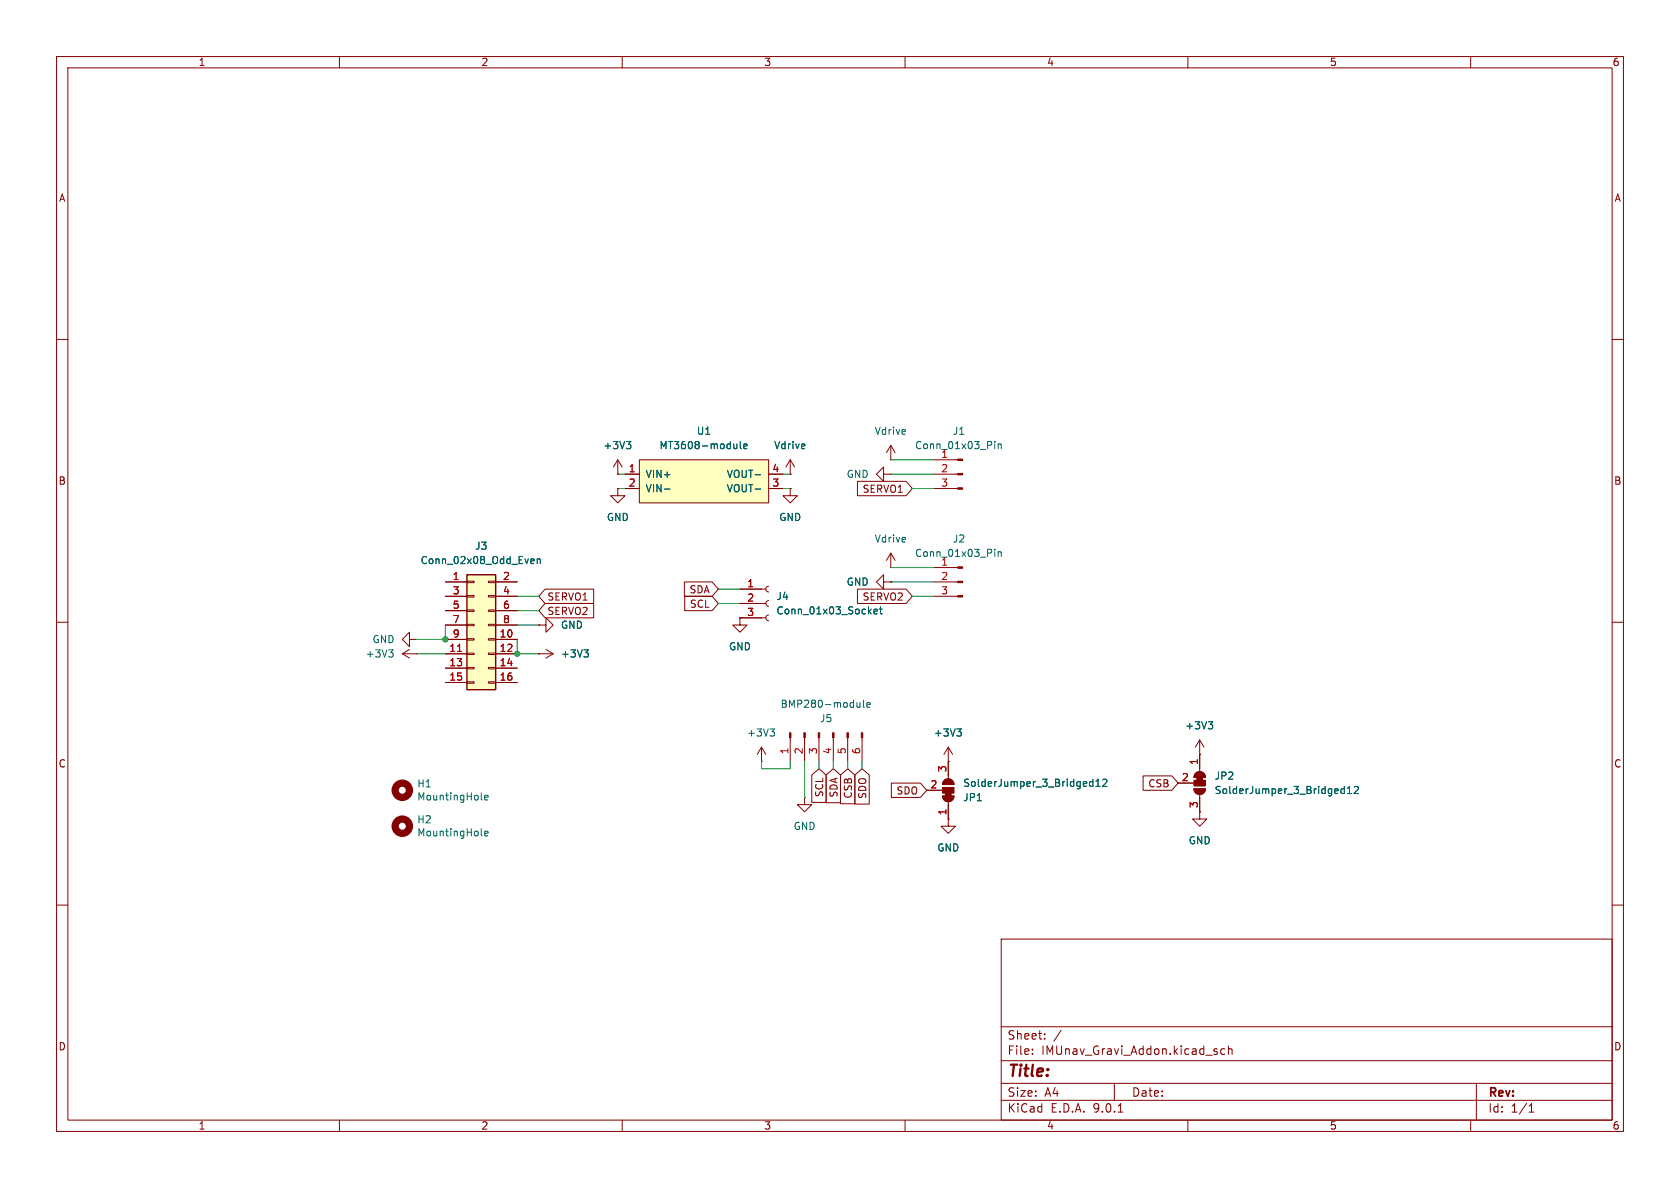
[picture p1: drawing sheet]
<svg xmlns="http://www.w3.org/2000/svg" width="297mm" height="210mm" viewBox="0 0 297 210" stroke-linecap="round" stroke-linejoin="round" font-family="sans-serif">
<g fill="none" stroke="#840000" stroke-width=".18">
<path d="M10 10h277v190h-277zM12 12h273v186h-273zM60 10v2M110 10v2M160 10v2M210 10v2M260 10v2M10 60h2M157.5 78.7l-.8 1.3M157.5 78.7l.7 1.3M157.5 78.7v2.6M285 60h2"/>
<path d="M109.2 83.8h.1M109.2 86.4v1.2h1.3l-1.3 1.3-1.3-1.3h1.3M109.2 86.4h.1M109.2 81.3l-.7 1.3M109.2 81.3l.8 1.3M109.2 81.3v2.5M157.5 81.3h.1M157.5 97.8v2.5M157.5 97.8l-.8 1.3M157.5 97.8l.7 1.3M165.1 81.3h4.2M165.1 83.8h4.2"/>
<path d="M165.1 86.4h4.2M10 110h2M71.1 115.6l1.3 .7M71.1 115.6h2.6M72.4 114.8l-1.3 .8M73.7 115.6h.1M157.5 100.3h.1M285 110h2M10 160h2M177 166h108v32h-108zM285 160h2M60 198v2"/>
<path d="M110 198v2M160 198v2M177 194.5h108M177 191.5h108M177 187.5h108M177 181.5h108M182.5 186.3v.1M182.5 185.5v.1M184.7 183.6v.1M184.7 182.8v.1M187.6 182.1l-1.3 2M197 191.5v3"/>
<path d="M197.7 196.6h.8M210 198v2M215 185.9l.2 .2-.2 .3M215 185.4l.2 .1M216.5 185.5l-.4-.1-.3 .3v.4l.2 .2h.5M217.2 185.5l.2-.1 .3 .1 .1 .9M217.2 184.9v1.5M260 198v2M261 191.5v6.5M270.3 196.6h.9M270.3 195.5l.4-.4v1.5"/>
</g>
<path d="M110.7 78h.8l-.4 .5M111.3 78.5l.2 .3v.3l-.2 .2M175.9 78v.2M175.9 78.5v.8M176.5 78.5v.8M176.5 78.6l.2-.1h.3v.8M68.7 114.9h.8l-.4 .5M69.3 115.4l.2 .2v.3l-.2 .2M85.1 147.6l.2 .2M85.1 141.2l.2 .2M85.7 147.3l.6-.1-.1-.2-.3-.1-.2 .2v.6h.5M85.7 141l.6-.1-.1-.3h-.3l-.2 .2v.6h.5" fill="none" stroke="#006464" stroke-width=".18"/>
<g fill="none" stroke="#840000" stroke-width="1.3">
<circle cx="71.1" cy="139.7" r="1.27"/>
<circle cx="71.1" cy="146" r="1.27"/>
</g>
<g fill="#840000" stroke="#840000" stroke-width=".18">
<path d="M169.3 81.2h.9v.2h-.9z"/>
<path d="M169.3 83.7h.9v.2h-.9z"/>
<path d="M169.3 86.2h.9v.3h-.9z"/>
</g>
<path d="M113 81.3h22.9v7.6h-22.9z" fill="#ffffc2"/>
<g fill="none" stroke="#840000" stroke-width=".18">
<path d="M110.5 83.8h2.5M110.5 86.4h2.5M113 81.3h22.9v7.6h-22.9zM135.9 83.8h2.5M135.9 86.4h2.5M72.4 113v-1.2l-1.3 1.2 1.3 1.3v-1.3h1.3M73.7 113h.1M130.8 109.2v1.3h1.3l-1.3 1.3-1.3-1.3h1.3M130.8 109.2h.1M156.2 102.9v-1.3l-1.3 1.3 1.3 1.2v-1.2h1.3M157.5 102.9h.1M165.1 100.3h4.2"/>
<path d="M165.1 102.9h4.2M165.1 105.4h4.2M134.6 134.6h.1M134.6 132.1l-.7 1.3M134.6 132.1l.8 1.3M134.6 132.1v2.5M167.6 144.8v1.3h1.3l-1.3 1.2-1.2-1.2h1.2M167.6 144.8h.1"/>
</g>
<g fill="none" stroke="#006464" stroke-width=".18">
<path d="M130.3 78.5v.8M130.3 79.2l-.4 .1M130.9 78v1.1l.2 .2M131.5 78.9l.6-.1-.1-.3h-.3l-.2 .2v.6h.5M117.5 86.5h.9M133.5 86.5h1M133.5 83.9h1M175.9 97.1v.1M175.9 97.5v.9M176.5 97.5v.9M176.5 97.6l.2-.1 .3 .1v.8M136.1 128.8h.8l-.4 .5"/>
<path d="M136.7 129.3l.2 .3v.3l-.2 .2"/>
</g>
<g fill="#840000" stroke="#840000" stroke-width=".18">
<path d="M169.3 100.2h.9v.3h-.9z"/>
<path d="M169.3 102.7h.9v.3h-.9z"/>
<path d="M169.3 105.3h.9v.2h-.9z"/>
</g>
<path d="M82.5 101.6h5.1v20.3h-5.1z" fill="#ffffc2"/>
<path d="M82.5 101.6h5.1v20.3h-5.1z" fill="none" stroke="#840000" stroke-width=".25"/>
<g fill="none" stroke="#840000" stroke-width=".18">
<path d="M109.2 86.4h.1M109.2 83.8h.1M110.5 83.8h2.5M110.5 86.4h2.5M135.9 83.8h2.5M135.9 86.4h2.5M139.7 86.4v1.2h1.3l-1.3 1.3-1.3-1.3h1.3M139.7 86.4h.1M139.7 83.8h.1M139.7 81.3l-.8 1.3M139.7 81.3l.8 1.3M139.7 81.3v2.5"/>
<path d="M151.6 85.1h8.6l1.1 1.3-1.1 1.2h-8.6zM156.2 83.8v-1.2l-1.3 1.2 1.3 1.3v-1.3h1.3M157.5 83.8h.1M78.7 102.9h3.8M78.7 105.4h3.8M78.7 108h3.8M78.7 110.5h3.8M78.7 113h3.8M78.7 115.6h3.8M78.7 118.1h3.8M82.5 102.7h1.3v.3h-1.3zM82.5 105.3h1.3v.2h-1.3z"/>
<path d="M82.5 107.8h1.3v.3h-1.3zM82.5 110.4h1.3v.2h-1.3zM82.5 112.9h1.3v.3h-1.3zM82.5 115.4h1.3v.3h-1.3zM82.5 118h1.3v.2h-1.3zM86.4 102.7h1.2v.3h-1.2zM86.4 105.3h1.2v.2h-1.2zM86.4 107.8h1.2v.3h-1.2zM86.4 110.4h1.2v.2h-1.2zM86.4 112.9h1.2v.3h-1.2zM86.4 115.4h1.2v.3h-1.2zM86.4 118h1.2v.2h-1.2z"/>
<path d="M87.6 102.9h3.8M87.6 105.4h3.8M87.6 108h3.8M87.6 110.5h3.8M87.6 113h3.8M87.6 115.6h3.8M87.6 118.1h3.8M95.2 115.6h.1M95.2 110.5h1.3v-1.3l1.3 1.3-1.3 1.3v-1.3M95.2 110.5h.1M95.2 115.6h2.6M96.4 104.1h8.6v2.6h-8.6l-1.2-1.3z"/>
<path d="M96.4 106.7h8.6v2.5h-8.6l-1.2-1.2zM96.5 114.8l1.3 .8M97.8 115.6l-1.3 .7M121 102.9h4.9l1.1 1.2-1.1 1.3h-4.9zM121 105.4h4.9l1.1 1.3-1.1 1.3h-4.9zM130.8 109.2h.1M130.8 104.1h4.6M130.8 106.7h4.6M130.8 109.2h4.6M135.9 103.6l-.4 .2-.1 .3 .1 .4 .4 .1M135.9 106.2l-.4 .1-.1 .4 .1 .3 .4 .2M135.9 108.7l-.4 .2-.1 .3 .1 .4 .4 .1"/>
<path d="M151.6 104.1h8.6l1.1 1.3-1.1 1.3h-8.6zM157.5 102.9h.1M78.7 120.7h3.8M82.5 120.5h1.3v.3h-1.3zM86.4 120.5h1.2v.3h-1.2zM87.6 120.7h3.8M139.7 130.4v4.2M142.2 130.4v4.2M143.5 137l1.3-1.1 1.3 1.1v4.8h-2.6zM144.8 130.4v4.2M146 137l1.3-1.1 1.3 1.1v4.9h-2.6zM147.3 130.4v4.2"/>
<path d="M148.6 137l1.3-1.1 1.2 1.1v5.1h-2.5zM149.9 130.4v4.2M151.1 137l1.3-1.1 1.3 1.1v5.1h-2.6zM152.4 130.4v4.2M157.6 138.4h5.1l1.1 1.3-1.1 1.3h-5.1zM163.8 139.7h2.8M166.9 138a1.02 1.02 0 0 1 1.1-.3 1.02 1.02 0 0 1 .7 1h-2.1zM167.6 134.6h.1M167.6 132.1l-.7 1.3M167.6 132.1l.8 1.3M167.6 132.1v5.6M202.1 137.2h5.1l1.1 1.2-1.1 1.3h-5.1z"/>
<path d="M208.3 138.4h2.8M211.1 139.4h2a1.02 1.02 0 0 1-1 1.1 1.02 1.02 0 0 1-1-1.1zM211.4 136.7a1.02 1.02 0 0 1 1.1-.2 1.02 1.02 0 0 1 .6 .9h-2zM212.1 133.4h.1M212.1 130.8l-.8 1.3M212.1 130.8l.8 1.3M212.1 130.8v5.6M142.2 141v1.2h1.3l-1.3 1.3-1.2-1.3h1.2M142.2 141h.1M166.6 140.7h2.1a1.02 1.02 0 0 1-1.1 1 1.02 1.02 0 0 1-1-1zM167.6 144.8h.1M167.6 141.7v3.1"/>
<path d="M212.1 143.5v1.3h1.3l-1.3 1.3-1.3-1.3h1.3M212.1 143.5h.1M212.1 140.5v3"/>
</g>
<path d="M80.9 115.2h.7" fill="none" stroke="#a90000" stroke-width=".18"/>
<g fill="none" stroke="#006464" stroke-width=".18">
<path d="M110.7 78h.8l-.4 .5M111.3 78.5l.2 .3v.3l-.2 .2M130.3 78.5v.8M130.3 79.2l-.4 .1M130.9 78v1.1l.2 .2M131.5 78.9l.6-.1-.1-.3h-.3l-.2 .2v.6h.5M94 98.8l.4 .1v.2l-.6 .1M94.4 99.6h-.4M95 98.9l.2-.1 .3 .1v.7M95 98.8v.8M117.5 86.5h.9M133.5 86.5h1"/>
<path d="M133.5 83.9h1M103.2 114.9h.8l-.4 .5M103.8 115.4l.2 .2v.3l-.2 .2M154.5 108.1l.6-.1v-.3h-.4l-.2 .2 .1 .6h.5M155.5 107.7h.5M155.7 107.3v1l.3 .2M152 124.2v.8M152 124.9l-.1 .1h-.3M152.6 123.8v1.1l.2 .1M153.2 124.6l.7-.1-.1-.2-.4-.1-.2 .2 .1 .6h.5M169.2 128.8h.7l-.4 .5M169.7 129.3l.2 .3v.3l-.2 .2"/>
<path d="M192.7 138.9h.5M192.7 138.2h.5M193.2 137.7v1.3M193.8 139h.7M193.8 138.1l.3-.4v1.3M195 137.9l.4-.2 .3 .4-.8 .9h.8M213.6 127.6h.8l-.4 .5M214.1 128.1l.3 .2v.3l-.3 .2M237.2 139.5h.5M237.7 139v1.3M238.2 139.4l.4-.4v1.3M239.4 139.1l.5-.1 .2 .4-.7 .9h.7"/>
<path d="M237.2 140.2h.5M238.2 140.3h.7"/>
</g>
<g fill="#840000" stroke="#840000" stroke-width=".18">
<path d="M139.6 129.5h.2v.9h-.2z"/>
<path d="M142.1 129.5h.3v.9h-.3z"/>
<path d="M144.7 129.5h.2v.9h-.2z"/>
<path d="M147.2 129.5h.2v.9h-.2z"/>
<path d="M149.7 129.5h.3v.9h-.3z"/>
<path d="M152.3 129.5h.2v.9h-.2z"/>
<path d="M211.6 137.4h1v.5h-1z"/>
<path d="M211.4 136.7a1.02 1.02 0 0 1 1.1-.2 1.02 1.02 0 0 1 .6 .9h-2z"/>
<path d="M211.1 137.9h2v1h-2z"/>
<path d="M211.1 139.4h2a1.02 1.02 0 0 1-1 1.1 1.02 1.02 0 0 1-1-1.1z"/>
<path d="M167.1 140.2h1v.5h-1z"/>
<path d="M166.6 140.7h2.1a1.02 1.02 0 0 1-1.1 1 1.02 1.02 0 0 1-1-1z"/>
<path d="M166.6 139.2h2.1v1h-2.1z"/>
<path d="M166.9 138a1.02 1.02 0 0 1 1.1-.3 1.02 1.02 0 0 1 .7 1h-2.1z"/>
</g>
<g fill="none" stroke="#009600" stroke-width=".18">
<path d="M109.2 83.8h1.3M109.2 86.4h1.3M138.4 83.8h1.3M138.4 86.4h1.3M157.5 83.8h7.6M157.5 81.3h7.6M161.3 86.4h3.8M73.7 115.6h5M78.7 110.5v2.5h-5M91.4 108h3.8M91.4 110.5h3.8M91.4 105.4h3.8"/>
<path d="M91.4 113v2.6h3.8M127 104.1h3.8M127 106.7h3.8M157.5 102.9h7.6M157.5 100.3h7.6M161.3 105.4h3.8M134.6 134.6v1.3h5.1v-1.3M142.2 134.6v6.4M144.8 134.6v1.3M147.3 134.6v1.3M149.9 134.6v1.3M152.4 134.6v1.3"/>
</g>
<g fill="#009600" stroke="#009600" stroke-width=".18">
<circle cx="78.7" cy="113" r=".46"/>
<circle cx="91.4" cy="115.6" r=".46"/>
</g>
<text font-size="2.8" fill="#840000" x="178" y="190.9">Title:</text>
<g font-size="2.1" fill="#840000">
<text x="178" y="184">Sheet:</text>
<text x="178" y="186.7">File:</text>
<text x="184.1" y="186.7">IMUnav_Gravi_Addon.kicad_sch</text>
<text x="178" y="196.9">KiCad</text>
<text x="178" y="194.1">Size:</text>
<text x="184.7" y="194.1">A4</text>
<text x="185.7" y="196.9">E.D.A.</text>
<text x="193.3" y="196.9">9.0.1</text>
<text x="200" y="194.1">Date:</text>
<text x="263" y="194.3">Rev:</text>
<text x="263" y="196.9">Id:</text>
<text x="267.1" y="196.9">1/1</text>
</g>
<g font-size="1.8" fill="#840000">
<text x="35" y="11.9">1</text>
<text x="85" y="11.9">2</text>
<text x="135" y="11.9">3</text>
<text x="185" y="11.9">4</text>
<text x="235" y="11.9">5</text>
<text x="285" y="11.9">6</text>
<text x="10.3" y="35.9">A</text>
<text x="285.3" y="35.9">A</text>
<text x="10.3" y="85.9">B</text>
<text x="152.4" y="87.3">SERVO1</text>
<text x="285.3" y="85.9">B</text>
<text x="96.7" y="106.4">SERVO1</text>
<text x="121.8" y="105.1">SDA</text>
<text x="121.9" y="107.6">SCL</text>
<text x="152.4" y="106.4">SERVO2</text>
<text x="96.7" y="108.9">SERVO2</text>
<text x="10.3" y="135.9">C</text>
<text x="285.3" y="135.9">C</text>
<text x="145.7" y="141" transform="rotate(-90 145.7 141)">SCL</text>
<text x="148.3" y="141.1" transform="rotate(-90 148.3 141.1)">SDA</text>
<text x="150.8" y="141.3" transform="rotate(-90 150.8 141.3)">CSB</text>
<text x="153.4" y="141.3" transform="rotate(-90 153.4 141.3)">SDO</text>
<text x="158.4" y="140.7">SDO</text>
<text x="202.9" y="139.4">CSB</text>
<text x="10.3" y="185.9">D</text>
<text x="285.3" y="185.9">D</text>
<text x="35" y="199.9">1</text>
<text x="85" y="199.9">2</text>
<text x="135" y="199.9">3</text>
<text x="185" y="199.9">4</text>
<text x="235" y="199.9">5</text>
<text x="285" y="199.9">6</text>
</g>
<g font-size="1.8" fill="#006464">
<text x="123.1" y="77.1">U1</text>
<text x="154.5" y="77.1">Vdrive</text>
<text x="168.4" y="77.1">J1</text>
<text x="106.6" y="79.6">+3V3</text>
<text x="116.5" y="79.6">MT3608-module</text>
<text x="136.8" y="79.6">Vdrive</text>
<text x="161.7" y="79.6">Conn_01x03_Pin</text>
<text x="166.3" y="81">1</text>
<text x="114" y="84.7">VIN+</text>
<text x="114" y="87.2">VIN-</text>
<text x="128.4" y="84.7">VOUT-</text>
<text x="128.4" y="87.2">VOUT-</text>
<text x="149.6" y="84.7">GND</text>
<text x="107.2" y="92.3">GND</text>
<text x="137.7" y="92.3">GND</text>
<text x="74.3" y="99.9">Conn_02x08_Odd_Even</text>
<text x="83.9" y="97.4">J3</text>
<text x="154.5" y="96.1">Vdrive</text>
<text x="161.7" y="98.7">Conn_01x03_Pin</text>
<text x="166.3" y="100.1">1</text>
<text x="168.4" y="96.1">J2</text>
<text x="137.2" y="106.3">J4</text>
<text x="149.6" y="103.7">GND</text>
<text x="65.8" y="113.9">GND</text>
<text x="99.1" y="111.4">GND</text>
<text x="137.2" y="108.8">Conn_01x03_Socket</text>
<text x="64.6" y="116.4">+3V3</text>
<text x="99.1" y="116.4">+3V3</text>
<text x="128.8" y="115.2">GND</text>
<text x="137.9" y="125.3">BMP280-module</text>
<text x="132" y="130.4">+3V3</text>
<text x="144.9" y="127.9">J5</text>
<text x="165" y="130.4">+3V3</text>
<text x="209.4" y="129.1">+3V3</text>
<text x="73.7" y="139.4">H1</text>
<text x="73.7" y="141.7">MountingHole</text>
<text x="170.2" y="141.8">JP1</text>
<text x="170.2" y="139.3">SolderJumper_3_Bridged12</text>
<text x="214.6" y="138">JP2</text>
<text x="214.6" y="140.6">SolderJumper_3_Bridged12</text>
<text x="73.7" y="145.7">H2</text>
<text x="73.7" y="148.1">MountingHole</text>
<text x="140.2" y="146.9">GND</text>
<text x="210.1" y="149.5">GND</text>
<text x="165.6" y="150.7">GND</text>
</g>
<g font-size="1.8" fill="#a90000">
<text x="111.1" y="83.6">1</text>
<text x="136.5" y="83.6">4</text>
<text x="166.3" y="83.6">2</text>
<text x="111.1" y="86.1">2</text>
<text x="136.5" y="86.1">3</text>
<text x="166.3" y="86.1">3</text>
<text x="79.9" y="102.6">1</text>
<text x="79.9" y="105.2">3</text>
<text x="79.9" y="107.7">5</text>
<text x="88.8" y="102.6">2</text>
<text x="88.8" y="105.2">4</text>
<text x="88.8" y="107.7">6</text>
<text x="132" y="103.9">1</text>
<text x="132" y="106.4">2</text>
<text x="166.3" y="102.6">2</text>
<text x="166.3" y="105.2">3</text>
<text x="79.9" y="110.2">7</text>
<text x="79.9" y="112.8">9</text>
<text x="88.2" y="112.8">10</text>
<text x="88.8" y="110.2">8</text>
<text x="132" y="109">3</text>
<text x="79.3" y="115.3">11</text>
<text x="79.3" y="117.9">13</text>
<text x="88.2" y="115.3">12</text>
<text x="88.2" y="117.9">14</text>
<text x="79.3" y="120.4">15</text>
<text x="88.2" y="120.4">16</text>
<text x="139.4" y="133.4" transform="rotate(-90 139.4 133.4)">1</text>
<text x="142" y="133.4" transform="rotate(-90 142 133.4)">2</text>
<text x="144.5" y="133.4" transform="rotate(-90 144.5 133.4)">3</text>
<text x="147.1" y="133.4" transform="rotate(-90 147.1 133.4)">4</text>
<text x="149.6" y="133.4" transform="rotate(-90 149.6 133.4)">5</text>
<text x="152.1" y="133.4" transform="rotate(-90 152.1 133.4)">6</text>
<text x="167.4" y="136.6" transform="rotate(-90 167.4 136.6)">3</text>
<text x="211.8" y="135.3" transform="rotate(-90 211.8 135.3)">1</text>
<text x="164.4" y="139.4">2</text>
<text x="208.8" y="138.2">2</text>
<text x="211.8" y="142.9" transform="rotate(-90 211.8 142.9)">3</text>
<text x="167.4" y="144.2" transform="rotate(-90 167.4 144.2)">1</text>
</g>
</svg>
